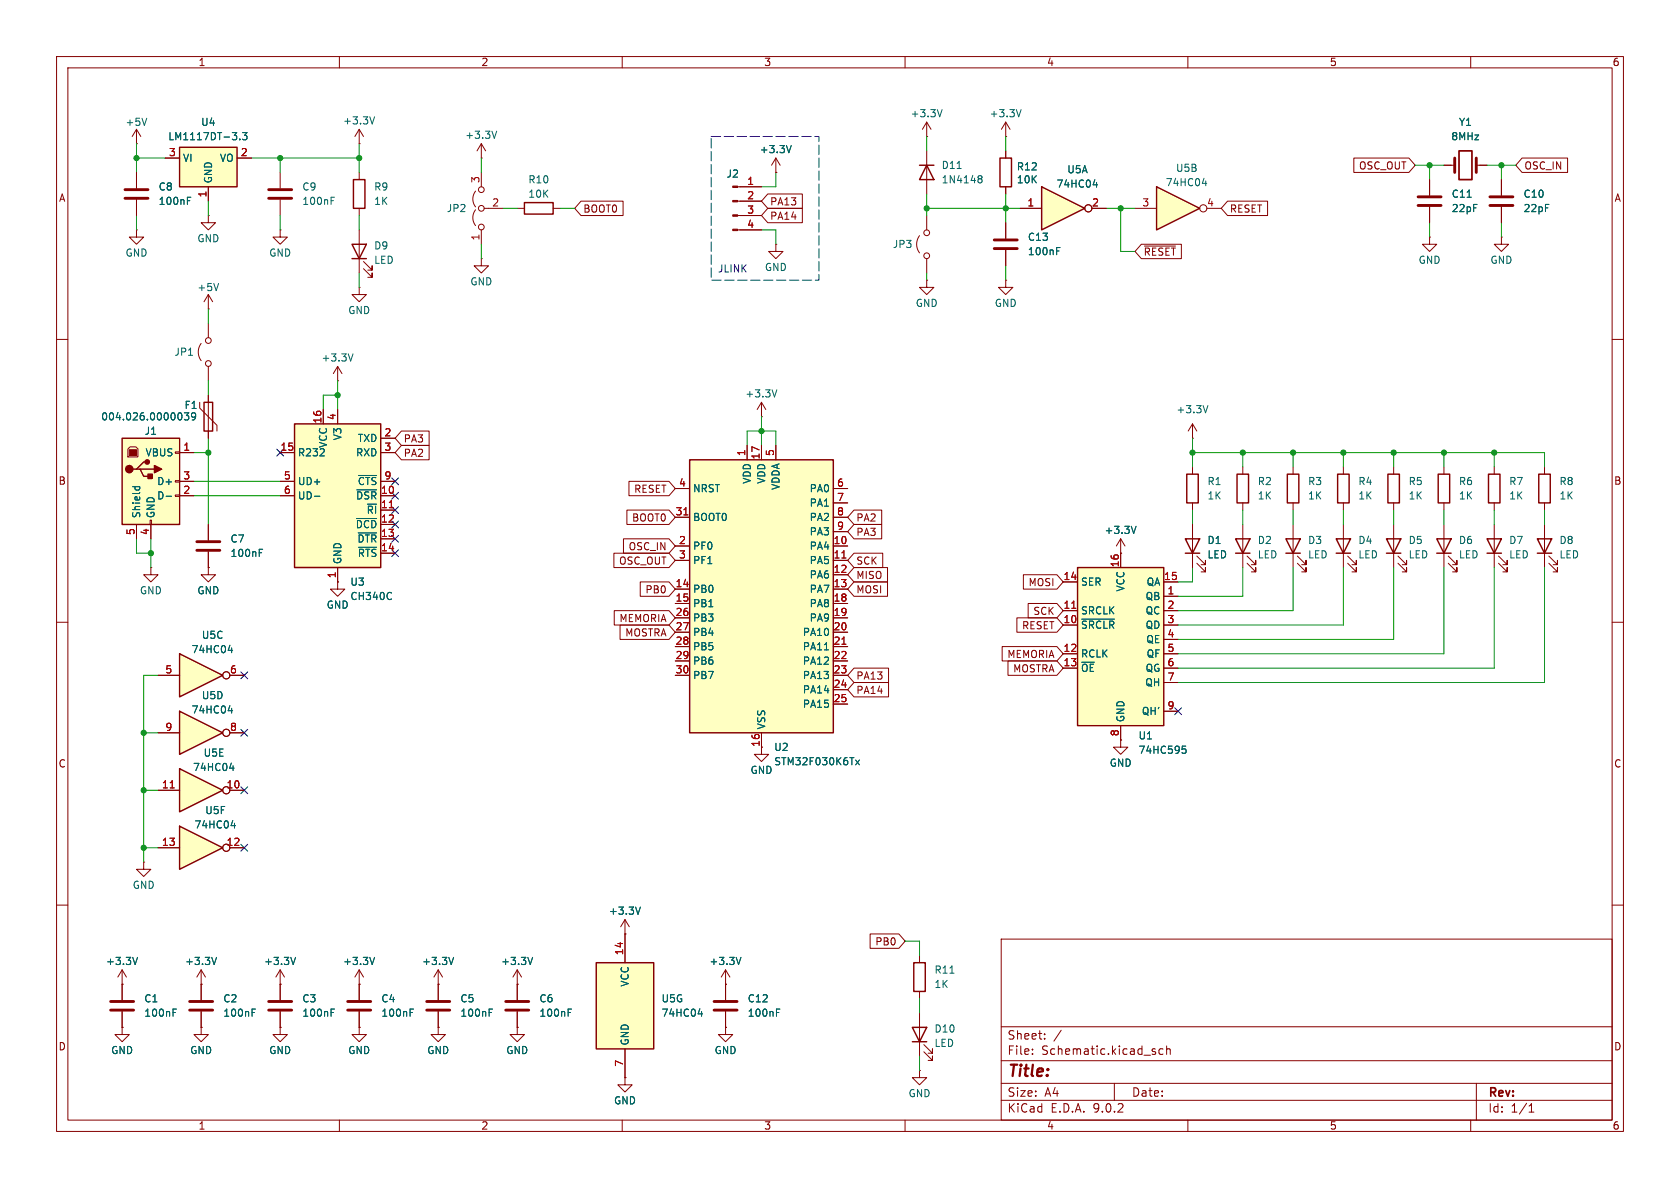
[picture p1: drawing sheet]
<svg xmlns="http://www.w3.org/2000/svg" width="297mm" height="210mm" viewBox="0 0 297 210" stroke-linecap="round" stroke-linejoin="round" font-family="sans-serif">
<g fill="none" stroke="#840000" stroke-width=".18">
<path d="M10 10h277v190h-277zM12 12h273v186h-273zM60 10v2M110 10v2M160 10v2M210 10v2M260 10v2M10 60h2M285 60h2M10 110h2M285 110h2M10 160h2"/>
<path d="M21.6 174h.1M21.6 171.5l-.8 1.2M21.6 171.5l.8 1.2M21.6 171.5v5.3M21.6 178.8v2.8M35.6 174h.1M35.6 171.5v5.3M35.6 178.8v2.8M35.6 171.5l-.8 1.2M35.6 171.5l.7 1.2M49.5 174h.1M49.5 171.5v5.3"/>
<path d="M49.5 178.8v2.8M49.5 171.5l-.7 1.2M49.5 171.5l.8 1.2M63.5 174h.1M63.5 171.5v5.3M63.5 178.8v2.8M63.5 171.5l-.8 1.2M63.5 171.5l.8 1.2M77.5 174v2.8M77.5 178.8v2.8M91.4 174h.1M91.4 171.5l-.7 1.2"/>
<path d="M91.4 171.5l.8 1.2M91.4 171.5v5.3M91.4 178.8v2.8M177 166h108v32h-108zM285 160h2M21.6 181.6v1.3h1.3l-1.3 1.3-1.3-1.3h1.3M21.6 181.6h.1M35.6 181.6v1.3h1.2l-1.2 1.3-1.3-1.3h1.3M35.6 181.6h.1M49.5 181.6v1.3h1.3l-1.3 1.3-1.2-1.3h1.2M49.5 181.6h.1M60 198v2"/>
<path d="M63.5 181.6v1.3h1.3l-1.3 1.3-1.3-1.3h1.3M63.5 181.6h.1M77.5 181.6v1.3h1.2l-1.2 1.3-1.3-1.3h1.3M77.5 181.6h.1M91.4 181.6v1.3h1.3l-1.3 1.3-1.2-1.3h1.2M91.4 181.6h.1M110 198v2M160 198v2M177 194.5h108M177 191.5h108M177 187.5h108M177 181.5h108"/>
<path d="M182.5 186.3v.1M182.5 185.5v.1M184.7 183.6v.1M184.7 182.8v.1M187.6 182.1l-1.3 2M197 191.5v3M204.2 186v.3M205.6 185.5l-.4-.1-.3 .3v.4l.1 .2h.6M206.2 185.5l.3-.1 .3 .1 .1 .9M206.2 184.9v1.5M210 198v2M260 198v2"/>
<path d="M261 191.5v6.5M270.3 196.6h.9M270.3 195.5l.4-.4v1.5"/>
</g>
<path d="M19.6 177h4M19.6 178.6h4M33.5 177h4.1M33.5 178.6h4.1M47.5 177h4.1M47.5 178.6h4.1M61.5 177h4M61.5 178.6h4M75.4 177h4.1M75.4 178.6h4.1M89.4 177h4.1M89.4 178.6h4.1" fill="none" stroke="#840000" stroke-width=".51"/>
<g fill="none" stroke="#006464" stroke-width=".18">
<path d="M24.3 169.2l-.4 1.3M30.6 179h.4M30.6 178.4h.6M38.3 169.2l-.4 1.3M44.6 179h.4M44.6 178.4h.6M52.3 169.2l-.5 1.3M58.5 179h.5M58.5 178.4h.6M66.2 169.2l-.4 1.3M72.5 179h.4M72.5 178.4h.6"/>
<path d="M86.5 179h.4M86.5 178.4h.6M94.2 169.2l-.5 1.3M100.4 179h.5M100.4 178.4h.6"/>
</g>
<path d="M31.7 115.6l7.7 3.8-7.7 3.8z" fill="#ffffc2"/>
<path d="M31.7 115.6l7.7 3.8-7.7 3.8z" fill="none" stroke="#840000" stroke-width=".25"/>
<g fill="none" stroke="#840000" stroke-width=".18">
<path d="M198.1 97.8h.1M198.1 95.3l-.7 1.2M198.1 95.3l.8 1.2M198.1 95.3v2.5M27.9 119.4h3.8M40.6 119.4h2.6"/>
<circle cx="40" cy="119.4" r=".63"/>
</g>
<path d="M200.8 93l-.4 1.3M40.3 115h.8M40.9 114.5v.9" fill="none" stroke="#006464" stroke-width=".18"/>
<path d="M31.7 125.7l7.7 3.8-7.7 3.9z" fill="#ffffc2"/>
<path d="M31.7 125.7l7.7 3.8-7.7 3.9z" fill="none" stroke="#840000" stroke-width=".25"/>
<g fill="none" stroke="#840000" stroke-width=".18">
<path d="M26.7 100.3v1.3h1.2l-1.2 1.3-1.3-1.3h1.3M26.7 100.3h.1M36.8 100.3v1.3h1.3l-1.3 1.3-1.2-1.3h1.2M36.8 100.3h.1M27.9 129.5h3.8M40.6 129.5h2.6M198.1 130.8v1.3h1.3l-1.3 1.3-1.3-1.3h1.3M198.1 130.8h.1"/>
<circle cx="40" cy="129.5" r=".63"/>
</g>
<path d="M40.3 125.6h.8M40.9 125.2v.9" fill="none" stroke="#006464" stroke-width=".18"/>
<path d="M190.5 100.3h15.2v28h-15.2z" fill="#ffffc2"/>
<path d="M62.5 31.8h2v5h-2zM62.2 43.2h2.6l-1.3 2.5zM62.2 45.7h2.6M190.5 100.3h15.2v28h-15.2z" fill="none" stroke="#840000" stroke-width=".25"/>
<g fill="none" stroke="#840000" stroke-width=".18">
<path d="M24.1 25.4h.1M24.1 22.9v2.5M24.1 30.5v2.8M24.1 35.3v2.8M24.1 22.9l-.7 1.2M24.1 22.9l.8 1.2M36.8 38.1v1.3h1.3l-1.3 1.2-1.2-1.2h1.2M36.8 38.1h.1M49.5 30.5v2.8M49.5 35.3v2.8M63.5 25.4h.1M63.5 22.9v2.5"/>
<path d="M63.5 30.5v1.3M63.5 36.8v1.3M63.5 22.9l-.8 1.2M63.5 22.9l.8 1.2M49.5 40.6v1.3h1.3l-1.3 1.3-1.2-1.3h1.2M49.5 40.6h.1M63.5 50.8v1.3h1.3l-1.3 1.2-1.3-1.2h1.3M63.5 50.8h.1M63.5 40.6v7.7M64.3 47.5l1.5 1.5v-.7v.7h-.8M64.3 46.2l1.5 1.6v-.8v.8h-.8M59.7 67.3h.1"/>
<path d="M59.7 64.8l-.8 1.2M59.7 64.8l.8 1.2M59.7 64.8v2.5M36.8 92.7v2.8M36.8 97.5v2.8M198.1 97.8v2.5M188 102.9h2.5M188 108h2.5M188 110.5h2.5M188 115.6h2.5M188 118.1h2.5M205.7 102.9h2.6"/>
<path d="M205.7 108h2.6M205.7 110.5h2.6M205.7 115.6h2.6M205.7 118.1h2.6M205.7 105.4h2.6M205.7 113h2.6M198.1 128.3v2.5M205.7 120.7h2.6M205.7 125.7h2.6M25.4 152.4v1.3h1.3l-1.3 1.2-1.3-1.2h1.3M25.4 152.4h.1M162.6 189.2v1.3h1.2l-1.2 1.3-1.3-1.3h1.3"/>
<path d="M162.6 189.2h.1"/>
</g>
<path d="M189.5 107.5h.7" fill="none" stroke="#a90000" stroke-width=".18"/>
<path d="M25.9 20.9l-.4 1.3M33.1 35.5h.5M33.1 34.9h.6M58.5 35.5h.5M58.5 34.9h.6M66.2 20.6l-.4 1.3M62.4 62.6l-.4 1.2M45.8 97.7h.5M45.8 97.1h.6M191.2 109.4h5.8M209 131.9h.6M209.1 132.4h.3l.3 .2-.1 .5-.5 .1" fill="none" stroke="#006464" stroke-width=".18"/>
<path d="M22.1 33.5h4.1M22.1 35.1h4.1M47.5 33.5h4.1M47.5 35.1h4.1M34.8 95.8h4.1M34.8 97.3h4.1" fill="none" stroke="#840000" stroke-width=".51"/>
<path d="M31.7 26h10.2v7h-10.2z" fill="#ffffc2"/>
<path d="M31.7 26h10.2v7h-10.2z" fill="none" stroke="#840000" stroke-width=".25"/>
<path d="M29.2 27.9h2.5M36.8 33v2.6M41.9 27.9h2.5" fill="none" stroke="#840000" stroke-width=".18"/>
<path d="M42.4 24.6v.1M42.9 23.4h.8l-.5 .5 .4 .1v.6l-.2 .1-.5-.1" fill="none" stroke="#006464" stroke-width=".18"/>
<path d="M31.7 146.1l7.7 3.8-7.7 3.8z" fill="#ffffc2"/>
<path d="M31.7 146.1l7.7 3.8-7.7 3.8z" fill="none" stroke="#840000" stroke-width=".25"/>
<g fill="none" stroke="#840000" stroke-width=".18">
<path d="M177.8 24.1h.1M177.8 21.6l-.8 1.3M177.8 21.6l.8 1.3M177.8 21.6v2.5M24.1 40.6v1.3h1.3l-1.3 1.3-1.2-1.3h1.2M24.1 40.6h.1M36.8 57.2v2.5M35.6 60.7a2.54 2.54 0 0 0 0 3.1M36.8 64.8v2.5M27.9 149.9h3.8M40.6 149.9h2.6"/>
<circle cx="36.8" cy="60.2" r=".51"/>
<circle cx="36.8" cy="64.3" r=".51"/>
<circle cx="40" cy="149.9" r=".63"/>
</g>
<path d="M180.5 19.4l-.4 1.2M40.9 146h.7M41.5 145.5v.9" fill="none" stroke="#006464" stroke-width=".18"/>
<path d="M31.7 135.9l7.7 3.8-7.7 3.8z" fill="#ffffc2"/>
<path d="M31.7 135.9l7.7 3.8-7.7 3.8z" fill="none" stroke="#840000" stroke-width=".25"/>
<g fill="none" stroke="#840000" stroke-width=".18">
<path d="M36.8 54.6h.1M36.8 52.1l-.7 1.2M36.8 52.1l.8 1.2M36.8 52.1v2.5M27.9 139.7h3.8M40.6 139.7h2.6M134.6 132.1v1.3h1.3l-1.3 1.2-1.3-1.2h1.3M128.3 174v2.8M128.3 178.8v2.8M110.5 190.5v1.3h1.3l-1.3 1.2-1.3-1.2h1.3M110.5 190.5h.1"/>
<circle cx="40" cy="139.7" r=".63"/>
</g>
<path d="M30.1 139.3h.7" fill="none" stroke="#a90000" stroke-width=".18"/>
<path d="M38.6 50.1l-.4 1.3M40.6 135.8h.8M41.2 135.4v.8M137.3 179h.4M137.3 178.4h.6" fill="none" stroke="#006464" stroke-width=".18"/>
<path d="M126.2 177h4.1M126.2 178.6h4.1" fill="none" stroke="#840000" stroke-width=".51"/>
<path d="M105.4 170.2h10.2v15.2h-10.2z" fill="#ffffc2"/>
<path d="M92.7 35.8h5.1v2h-5.1zM254.3 83.8h2v5.1h-2zM263.1 83.8h2.1v5.1h-2.1zM271.8 95.3h2.5l-1.3 2.5zM271.8 97.8h2.5M272 83.8h2.1v5.1h-2.1zM105.4 170.2h10.2v15.2h-10.2z" fill="none" stroke="#840000" stroke-width=".25"/>
<g fill="none" stroke="#840000" stroke-width=".18">
<path d="M91.4 36.8h1.3M97.8 36.8h1.3M163.8 38.1v2.5M252.7 31.8v2.7M252.7 36.6v2.8M162.6 41.7a2.54 2.54 0 0 0 0 3M163.8 49.5v1.3h1.3l-1.3 1.3-1.2-1.3h1.2M163.8 49.5h.1M163.8 45.7v2.6M255.3 82.6v1.2M255.3 88.9v1.3M264.2 82.6v1.2"/>
<path d="M264.2 88.9v1.3M273 82.6v1.2M273 88.9v1.3M273 92.7v7.6M273.8 99.6l1.5 1.5v-.8v.8h-.7M273.8 98.3l1.5 1.5v-.7v.7h-.7M59.7 102.9v1.2h1.3l-1.3 1.3-1.3-1.3h1.3M59.7 102.9h.1M77.5 174h.1M77.5 171.5l-.8 1.2M77.5 171.5l.7 1.2M77.5 171.5v2.5"/>
<path d="M110.5 165.1h.1M110.5 162.6v7.6M110.5 162.6l-.8 1.2M110.5 162.6l.8 1.2M128.3 174h.1M128.3 171.5l-.8 1.2M128.3 171.5l.7 1.2M128.3 171.5v2.5M110.5 185.4v5.1M128.3 181.6v1.3h1.2l-1.2 1.3-1.3-1.3h1.3M128.3 181.6h.1"/>
<circle cx="163.8" cy="41.1" r=".51"/>
<circle cx="163.8" cy="45.2" r=".51"/>
</g>
<path d="M259.4 34.9h.7M80.2 169.2l-.4 1.3M113.2 160.3l-.4 1.3M123.4 179.2h.8M124 178.8v.8M131 169.2l-.4 1.3" fill="none" stroke="#006464" stroke-width=".18"/>
<path d="M250.7 34.8h4.1M250.7 36.3h4.1" fill="none" stroke="#840000" stroke-width=".51"/>
<path d="M121.9 81.3h25.4v48.2h-25.4z" fill="#ffffc2"/>
<path d="M121.9 81.3h25.4v48.2h-25.4z" fill="none" stroke="#840000" stroke-width=".25"/>
<g fill="none" stroke="#840000" stroke-width=".18">
<path d="M255.3 29.2h1.9M261 29.2h1.9M265.4 41.9v1.3h1.3l-1.3 1.3-1.2-1.3h1.2M265.4 41.9h.1M132.1 78.7v2.6M134.6 78.7v2.6M137.2 78.7v2.6M119.4 86.4h2.5M119.4 91.4h2.5M119.4 96.5h2.5M119.4 99.1h2.5M147.3 86.4h2.6"/>
<path d="M147.3 91.4h2.6M147.3 96.5h2.6M147.3 99.1h2.6M147.3 88.9h2.6M147.3 94h2.6M119.4 104.1h2.5M119.4 106.7h2.5M119.4 109.2h2.5M119.4 111.8h2.5M119.4 114.3h2.5M119.4 116.8h2.5M119.4 119.4h2.5"/>
<path d="M147.3 104.1h2.6M147.3 106.7h2.6M147.3 109.2h2.6M147.3 111.8h2.6M147.3 114.3h2.6M147.3 116.8h2.6M147.3 119.4h2.6M147.3 101.6h2.6M134.6 129.5v2.6M147.3 121.9h2.6M147.3 124.5h2.6"/>
</g>
<path d="M120.9 91h.7M148.8 98.6h.8M148.8 113.9h.8" fill="none" stroke="#a90000" stroke-width=".18"/>
<path d="M145.7 114.9h.8M151.3 134.4l.6 .8M151.9 134.4l-.6 .8" fill="none" stroke="#006464" stroke-width=".18"/>
<path d="M257.2 27.9v2.6M261 27.9v2.6" fill="none" stroke="#840000" stroke-width=".51"/>
<path d="M257.9 26.7h2.3v5.1h-2.3z" fill="none" stroke="#840000" stroke-width=".3"/>
<path d="M52.1 74.9h15.2v25.4h-15.2z" fill="#ffffc2"/>
<path d="M52.1 74.9h15.2v25.4h-15.2zM209.8 83.8h2v5.1h-2zM218.7 83.8h2v5.1h-2zM227.6 83.8h2v5.1h-2zM236.5 83.8h2v5.1h-2z" fill="none" stroke="#840000" stroke-width=".25"/>
<g fill="none" stroke="#840000" stroke-width=".18">
<path d="M130.4 33h4.2M130.4 35.6h4.2M130.4 38.1h4.2M265.4 31.8v2.7M265.4 36.6v2.8M130.4 40.6h4.2M137.2 43.2v1.3h1.2l-1.2 1.2-1.3-1.2h1.3M137.2 43.2h.1M252.7 41.9v1.3h1.3l-1.3 1.3-1.2-1.3h1.2M252.7 41.9h.1M57.1 72.4v2.5M59.7 72.4v2.5"/>
<path d="M67.3 77.5h2.5M210.8 77.5h.1M210.8 74.9l-.7 1.3M210.8 74.9l.8 1.3M210.8 74.9v2.6M49.5 80h2.6M49.5 85.1h2.6M49.5 87.6h2.6M67.3 80h2.5M67.3 85.1h2.5M67.3 87.6h2.5M67.3 90.2h2.5"/>
<path d="M67.3 92.7h2.5M67.3 95.3h2.5M67.3 97.8h2.5M210.8 82.6v1.2M210.8 88.9v1.3M219.7 82.6v1.2M219.7 88.9v1.3M228.6 82.6v1.2M228.6 88.9v1.3M237.5 82.6v1.2M237.5 88.9v1.3M59.7 100.3v2.6"/>
</g>
<path d="M213.5 71.7l-.4 1.3M55.6 87.7h.9M63 91.7h3.6M63.1 86.6h3.5M63.3 94.2h3.3M63.4 84h3.2M63.4 96.7h3.2M69.1 104.8h.1M69.2 105.9h-.1" fill="none" stroke="#006464" stroke-width=".18"/>
<path d="M68.8 89.8h.7" fill="none" stroke="#a90000" stroke-width=".18"/>
<path d="M263.4 34.8h4.1M263.4 36.3h4.1" fill="none" stroke="#840000" stroke-width=".51"/>
<g fill="#840000" stroke="#840000" stroke-width=".18">
<path d="M129.5 32.9h.9v.2h-.9z"/>
<path d="M129.5 35.4h.9v.3h-.9z"/>
<path d="M129.5 38h.9v.2h-.9z"/>
<path d="M129.5 40.5h.9v.3h-.9z"/>
</g>
<path d="M204.5 33l7.6 3.8-7.6 3.8z" fill="#ffffc2"/>
<g fill="none" stroke="#840000" stroke-width=".25">
<path d="M162.6 29.2h2.5M163.8 29.2l1.3 2.6h-2.5zM176.8 27.9h2v5.1h-2zM204.5 33l7.6 3.8-7.6 3.8zM209.5 95.3h2.6l-1.3 2.5zM209.5 97.8h2.6M218.4 95.3h2.6l-1.3 2.5zM218.4 97.8h2.6M227.3 95.3h2.6l-1.3 2.5zM227.3 97.8h2.6M236.2 95.3h2.6l-1.3 2.5zM236.2 97.8h2.6"/>
<path d="M245.4 83.8h2v5.1h-2zM161.5 170.2h2.1v5.1h-2.1zM161.3 181.6h2.5l-1.2 2.6zM161.3 184.2h2.5"/>
</g>
<g fill="none" stroke="#840000" stroke-width=".18">
<path d="M84.1 37.1a2.26 2.26 0 0 0 0 2.8M84.1 33.8a2.26 2.26 0 0 0 0 2.8M85.1 27.9h.1M85.1 25.4l-.8 1.3M85.1 25.4l.8 1.3M85.1 25.4v2.5M85.1 30.5v2.5M85.6 36.8h3.3M137.2 30.5h.1M137.2 27.9l-.8 1.3M137.2 27.9l.7 1.3M137.2 27.9v2.6"/>
<path d="M163.8 24.1h.1M163.8 21.6v2.5M163.8 26.7v7.6M163.8 21.6l-.7 1.3M163.8 21.6l.8 1.3M177.8 26.7v1.2M177.8 33v1.3M177.8 39.4v2.8M200.7 36.8h3.8M213.4 36.8h2.5M85.1 40.6v2.6M177.8 44.2v2.8"/>
<path d="M134.6 73.7h.1M134.6 71.1l-.7 1.3M134.6 71.1l.8 1.3M134.6 71.1v2.6M210.8 92.7v7.6M211.6 99.6l1.5 1.5v-.8v.8h-.8M211.6 98.3l1.5 1.5v-.7v.7h-.8M219.7 92.7v7.6M220.5 99.6l1.5 1.5v-.8v.8h-.8M220.5 98.3l1.5 1.5v-.7v.7h-.8M228.6 92.7v7.6M229.4 99.6l1.5 1.5v-.8v.8h-.8"/>
<path d="M229.4 98.3l1.5 1.5v-.7v.7h-.8M237.5 92.7v7.6M238.3 99.6l1.5 1.5v-.8v.8h-.8M238.3 98.3l1.5 1.5v-.7v.7h-.8M246.4 82.6v1.2M246.4 88.9v1.3M162.6 168.9v1.3M162.6 175.3v1.2M162.6 179.1v7.6M163.3 185.9l1.5 1.6v-.8v.8h-.7M163.3 184.7l1.5 1.5v-.8v.8h-.7"/>
<circle cx="85.1" cy="36.8" r=".51"/>
<circle cx="85.1" cy="33.5" r=".51"/>
<circle cx="212.7" cy="36.8" r=".63"/>
<circle cx="85.1" cy="40.1" r=".51"/>
</g>
<g fill="none" stroke="#006464" stroke-width=".18">
<path d="M166.6 19.4l-.5 1.2M87.8 23.2l-.4 1.3M139.9 25.7l-.4 1.3M169.2 29.8h.7M173 31.5l.1 .1M173 31.1h.4l.2 .1v.2l-.2 .2M173.1 31.6h.3M173.1 31.6l-.1 .1M173.4 31.6l.2 .2v.4l-.2 .1h-.4M212.6 32.4h.7M213.2 32v.8M186.8 44.4h.4"/>
<path d="M186.8 43.8h.6M137.3 68.9l-.4 1.3M167.9 172h.8"/>
</g>
<path d="M175.8 42.4h4M175.8 43.9h4" fill="none" stroke="#840000" stroke-width=".51"/>
<path d="M21.6 77.5h10.1v15.2h-10.1z" fill="#ffffc2"/>
<path d="M21.6 77.5h10.1v15.2h-10.1zM24.1 82.9h.7l.6 1.3h1.3M24.8 82.9h2.5M26 81.7h-.6l-1.3 1.2h-.6" fill="none" stroke="#840000" stroke-width=".25"/>
<path d="M85.1 45.7v1.3h1.3l-1.3 1.3-1.3-1.3h1.3M85.1 45.7h.1M22.6 79.4l.4-.4h1l.4 .4v1.4h-1.8zM31 79.9h.7v.2h-.7zM24.1 92.7v2.6M26.5 91.9h.3v.8h-.3zM26.7 92.7v2.6M31 85h.7v.2h-.7zM31 87.5h.7v.3h-.7zM31.7 80h2.6M31.7 85.1h2.6M31.7 87.6h2.6" fill="none" stroke="#840000" stroke-width=".18"/>
<path d="M22.9 79.5h1.2v1h-1.2z" fill="#840000" stroke="#840000" stroke-width=".18"/>
<g fill="#840000" stroke="#840000" stroke-width=".25">
<path d="M26.2 83.8h.7v.8h-.7z"/>
<path d="M27.3 82.3l1.3 .6-1.3 .7z"/>
<circle cx="22.9" cy="82.9" r=".63"/>
<circle cx="26" cy="81.7" r=".38"/>
</g>
<path d="M23.4 86h1.3M23.9 86v.4M24.6 86l.1 .4M29.4 87.7h.9" fill="none" stroke="#006464" stroke-width=".18"/>
<path d="M184.1 33l7.7 3.8-7.7 3.8z" fill="#ffffc2"/>
<path d="M184.1 33l7.7 3.8-7.7 3.8zM36.1 71.1h1.5v5.1h-1.5zM245.1 95.3h2.5l-1.2 2.5zM245.1 97.8h2.5M254 95.3h2.5l-1.2 2.5zM254 97.8h2.5M262.9 95.3h2.5l-1.2 2.5zM262.9 97.8h2.5" fill="none" stroke="#840000" stroke-width=".25"/>
<g fill="none" stroke="#840000" stroke-width=".18">
<path d="M24.1 30.5v2.8M24.1 35.3v2.8M29.2 27.9h2.5M36.8 33v2.6M41.9 27.9h2.5M102.7 35.6h7.5v2.5h-7.5l-1.1-1.3zM130.8 33h3.8M130.8 35.6h3.8M130.8 38.1h3.8M135.7 36.8h6.1v2.6h-6.1l-1.1-1.3zM135.7 34.3h6.1v2.5h-6.1l-1.1-1.2zM137.2 30.5h.1"/>
<path d="M177.8 26.7v1.2M177.8 33v1.3M177.8 39.4v2.8M180.3 36.8h3.8M193 36.8h2.6M217 35.6h7.1v2.5h-7.1l-1.1-1.3zM239.3 27.9h9.8l1.1 1.3-1.1 1.3h-9.8zM252.7 31.8v2.7M252.7 36.6v2.8M255.3 29.2h1.2M261.6 29.2h1.3M265.4 31.8v2.7"/>
<path d="M265.4 36.6v2.8M269.1 27.9h8v2.6h-8l-1.1-1.3zM130.8 40.6h3.8M177.8 49.5v1.3h1.3l-1.3 1.3-1.3-1.3h1.3M177.8 49.5h.1M177.8 44.2v2.8M201.8 43.2h7.1v2.5h-7.1l-1.1-1.2zM202.3 43.5h5.5M35.3 71.1v1l3.1 3.1v1M36.8 69.9v7.6M57.1 72.4v2.5M59.7 72.4v2.5"/>
<path d="M67.3 77.5h2.5M71 78.7h4.9v2.6h-4.9l-1.2-1.3zM71 76.2h4.9v2.5h-4.9l-1.2-1.2zM132.1 78.7v2.6M134.6 78.7v2.6M137.2 78.7v2.6M24.1 92.7v2.6M26.7 92.7v2.6M31.7 80h2.6M31.7 85.1h2.6M31.7 87.6h2.6M36.8 92.7v2.8"/>
<path d="M36.8 97.5v2.8M49.5 80h2.6M49.5 85.1h2.6M49.5 87.6h2.6M67.3 80h2.5M67.3 85.1h2.5M67.3 87.6h2.5M67.3 90.2h2.5M67.3 92.7h2.5M67.3 95.3h2.5M67.3 97.8h2.5M108.5 97.8h9.8l1.1 1.3-1.1 1.2h-9.8z"/>
<path d="M110.2 95.2h8.1l1.1 1.3-1.1 1.3h-8.1zM110.8 90.2h7.5l1.1 1.2-1.1 1.3h-7.5zM111.2 85.1h7.1l1.1 1.3-1.1 1.2h-7.1zM119.4 86.4h2.5M119.4 91.4h2.5M119.4 96.5h2.5M119.4 99.1h2.5M147.3 86.4h2.6M147.3 91.4h2.6M147.3 96.5h2.6M147.3 99.1h2.6M147.3 88.9h2.6"/>
<path d="M147.3 94h2.6M151 92.7h4.9v2.6h-4.9l-1.1-1.3zM151 90.2h4.9v2.5h-4.9l-1.1-1.3zM151 97.8h5.1v2.5h-5.1l-1.1-1.2zM198.1 97.8h.1M198.1 97.8v2.5M210.8 92.7v2.6M210.8 97.8v2.5M246.4 92.7v7.6M247.1 99.6l1.6 1.5v-.8v.8h-.8M247.1 98.3l1.6 1.5v-.7v.7h-.8M255.3 92.7v7.6"/>
<path d="M256 99.6l1.6 1.5v-.8v.8h-.8M256 98.3l1.6 1.5v-.7v.7h-.8M264.2 92.7v7.6M264.9 99.6l1.5 1.5v-.8v.8h-.7M264.9 98.3l1.5 1.5v-.7v.7h-.7M27.9 119.4h3.8M36.8 100.3h.1M40.6 119.4h2.6M59.7 102.9h.1M59.7 100.3v2.6M108.6 107.9h9.7l1.1 1.3-1.1 1.3h-9.7zM109.6 110.5h8.7l1.1 1.3-1.1 1.2h-8.7z"/>
<path d="M113.2 102.9h5.1l1.1 1.2-1.1 1.3h-5.1zM119.4 104.1h2.5M119.4 106.7h2.5M119.4 109.2h2.5M119.4 111.8h2.5M119.4 114.3h2.5M119.4 116.8h2.5M119.4 119.4h2.5M147.3 104.1h2.6M147.3 106.7h2.6M147.3 109.2h2.6M147.3 111.8h2.6"/>
<path d="M147.3 114.3h2.6M147.3 116.8h2.6M147.3 119.4h2.6M147.3 101.6h2.6M151 118.1h6.1v2.6h-6.1l-1.1-1.3zM151 102.9h5.9v2.5h-5.9l-1.1-1.3zM151 100.3h5.9v2.6h-5.9l-1.1-1.3zM177.2 114.3h9.6l1.2 1.3-1.2 1.2h-9.6zM178.2 116.8h8.6l1.2 1.3-1.2 1.3h-8.6zM179.8 109.2h7l1.2 1.3-1.2 1.3h-7zM180.9 101.6h5.9l1.2 1.3-1.2 1.2h-5.9zM181.8 106.7h5l1.2 1.3-1.2 1.2h-5z"/>
<path d="M188 102.9h2.5M188 108h2.5M188 110.5h2.5M188 115.6h2.5M188 118.1h2.5M205.7 102.9h2.6M205.7 108h2.6M205.7 110.5h2.6M205.7 115.6h2.6M205.7 118.1h2.6M205.7 105.4h2.6M205.7 113h2.6"/>
<path d="M27.9 129.5h3.8M27.9 139.7h3.8M40.6 129.5h2.6M40.6 139.7h2.6M134.6 129.5v2.6M147.3 121.9h2.6M147.3 124.5h2.6M151 120.6h6.1v2.6h-6.1l-1.1-1.3zM198.1 130.8h.1M198.1 128.3v2.5M205.7 120.7h2.6M205.7 125.7h2.6"/>
<path d="M27.9 149.9h3.8M40.6 149.9h2.6M21.6 174h.1M21.6 174v2.8M21.6 178.8v2.8M35.6 174h.1M35.6 174v2.8M35.6 178.8v2.8M49.5 174h.1M49.5 174v2.8M49.5 178.8v2.8M63.5 174h.1"/>
<path d="M63.5 174v2.8M63.5 178.8v2.8M77.5 174h.1M77.5 174v2.8M77.5 178.8v2.8M91.4 174h.1M91.4 174v2.8M91.4 178.8v2.8M110.5 165.1h.1M110.5 165.1v5.1M128.3 174h.1M128.3 174v2.8"/>
<path d="M128.3 178.8v2.8M153.8 165.1h5.1l1.1 1.3-1.1 1.2h-5.1zM21.6 181.6h.1M35.6 181.6h.1M49.5 181.6h.1M63.5 181.6h.1M77.5 181.6h.1M91.4 181.6h.1M110.5 190.5h.1M110.5 185.4v5.1M128.3 181.6h.1"/>
<circle cx="192.4" cy="36.8" r=".63"/>
<circle cx="40" cy="119.4" r=".63"/>
<circle cx="40" cy="139.7" r=".63"/>
<circle cx="40" cy="129.5" r=".63"/>
<circle cx="40" cy="149.9" r=".63"/>
</g>
<g fill="none" stroke="#006464" stroke-width=".18">
<path d="M33.1 35.5h.5M33.1 34.9h.6M42.4 24.6v.1M42.9 23.4h.8l-.5 .5 .4 .1v.6l-.2 .1-.5-.1M139.9 25.7l-.4 1.3M193.3 32.7h.7M193.9 32.2v.9M259.4 34.9h.7M186.8 44.4h.4M186.8 43.8h.6M32 73.1l.2 .4-.2 .6M33.4 73l-.5 .5 .4 .1v.5l-.2 .1-.5-.1"/>
<path d="M33.9 73.1v.4l.1 .2 .3 .1 .3-.3M34.5 73.1a.84 .84 0 0 1-.3 1.1h-.2M23.4 86h1.3M23.9 86v.4M24.6 86l.1 .4M29.4 87.7h.9M45.8 97.7h.5M45.8 97.1h.6M55.6 87.7h.9M63 91.7h3.6M63.1 86.6h3.5M63.3 94.2h3.3"/>
<path d="M63.4 84h3.2M63.4 96.7h3.2M200.8 93l-.4 1.3M40.3 115h.8M40.9 114.5v.9M69.1 104.8h.1M69.2 105.9h-.1M145.7 114.9h.8M191.2 109.4h5.8M40.3 125.6h.8M40.6 135.8h.8M40.9 125.2v.9"/>
<path d="M41.2 135.4v.8M151.3 134.4l.6 .8M151.9 134.4l-.6 .8M209 131.9h.6M209.1 132.4h.3l.3 .2-.1 .5-.5 .1M40.9 146h.7M41.5 145.5v.9M24.3 169.2l-.4 1.3M30.6 179h.4M30.6 178.4h.6M38.3 169.2l-.4 1.3M44.6 179h.4"/>
<path d="M44.6 178.4h.6M52.3 169.2l-.5 1.3M58.5 179h.5M58.5 178.4h.6M66.2 169.2l-.4 1.3M72.5 179h.4M72.5 178.4h.6M80.2 169.2l-.4 1.3M86.5 179h.4M86.5 178.4h.6M94.2 169.2l-.5 1.3M100.4 179h.5"/>
<path d="M100.4 178.4h.6M113.2 160.3l-.4 1.3M123.4 179.2h.8M124 178.8v.8M131 169.2l-.4 1.3M137.3 179h.4M137.3 178.4h.6"/>
</g>
<g fill="none" stroke="#009600" stroke-width=".18">
<path d="M24.1 27.9h5.1M24.1 25.4v5.1M24.1 38.1v2.5M36.8 35.6v2.5M44.4 27.9h19.1M49.5 27.9v2.6M49.5 38.1v2.5M63.5 25.4v5.1M63.5 38.1v2.5M85.1 27.9v2.6M88.9 36.8h2.5M99.1 36.8h2.5"/>
<path d="M137.2 30.5v2.5h-2.6M163.8 36.8h16.5M163.8 24.1v2.6M163.8 34.3v3.8M177.8 24.1v2.6M177.8 34.3v5.1M195.6 36.8h5.1M198.1 36.8v7.7h2.6M250.2 29.2h5.1M252.7 29.2v2.6M252.7 39.4v2.5M262.9 29.2h5.1"/>
<path d="M265.4 29.2v2.6M265.4 39.4v2.5M36.8 54.6v2.6M63.5 48.3v2.5M85.1 43.2v2.5M134.6 40.6h2.6v2.6M163.8 48.3v1.2M177.8 47v2.5M36.8 67.3v2.6M36.8 77.5v15.2M59.7 69.9h-2.6v2.5M59.7 67.3v5.1"/>
<path d="M132.1 78.7v-2.5h5.1v2.5M134.6 73.7v5M210.8 77.5v5.1M24.1 95.3v2.5h2.6M26.7 95.3v5M34.3 80h2.5M34.3 87.6h15.2M34.3 85.1h15.2M210.8 80h62.2v2.6M210.8 90.2v2.5M219.7 80v2.6M219.7 90.2v2.5"/>
<path d="M228.6 80v2.6M228.6 90.2v2.5M237.5 80v2.6M237.5 90.2v2.5M246.4 80v2.6M246.4 90.2v2.5M255.3 80v2.6M255.3 90.2v2.5M264.2 80v2.6M264.2 90.2v2.5M273 90.2v2.5M27.9 119.4h-2.5v33"/>
<path d="M210.8 100.3v2.6h-2.5M219.7 100.3v5.1h-11.4M228.6 100.3v7.7h-20.3M237.5 100.3v10.2h-29.2M246.4 100.3v12.7h-38.1M255.3 100.3v15.3h-47M264.2 100.3v17.8h-55.9M273 100.3v20.4h-64.7M25.4 139.7h2.5M25.4 129.5h2.5M25.4 149.9h2.5M160 166.4h2.6v2.5"/>
<path d="M162.6 176.5v2.6M162.6 186.7v2.5"/>
</g>
<g fill="none" stroke="#000084" stroke-width=".18">
<path d="M48.9 79.4l1.2 1.2M50.1 79.4l-1.2 1.2M69.2 92.1l1.3 1.2M69.2 89.6l1.3 1.2M69.2 97.2l1.3 1.2M69.2 87l1.3 1.2M69.2 94.6l1.3 1.3M69.2 84.5l1.3 1.2M70.5 92.1l-1.3 1.2M70.5 89.6l-1.3 1.2M70.5 97.2l-1.3 1.2M70.5 87l-1.3 1.2"/>
<path d="M70.5 94.6l-1.3 1.3M70.5 84.5l-1.3 1.2M42.6 118.8l1.2 1.2M43.8 118.8l-1.2 1.2M42.6 139.1l1.2 1.2M42.6 128.9l1.2 1.2M43.8 139.1l-1.2 1.2M43.8 128.9l-1.2 1.2M207.7 125.1l1.2 1.2M208.9 125.1l-1.2 1.2M42.6 149.3l1.2 1.2M43.8 149.3l-1.2 1.2"/>
</g>
<path d="M125.7 24.1h19.1v25.4h-19.1z" fill="none" stroke="#0000c2" stroke-width=".18" stroke-dasharray="1.7 .6"/>
<path d="M68.8 89.8h.7M120.9 91h.7M148.8 98.6h.8M148.8 113.9h.8M189.5 107.5h.7M30.1 139.3h.7" fill="none" stroke="#a90000" stroke-width=".18"/>
<g fill="#009600" stroke="#009600" stroke-width=".18">
<circle cx="134.6" cy="76.2" r=".46"/>
<circle cx="36.8" cy="80" r=".46"/>
<circle cx="59.7" cy="69.9" r=".46"/>
<circle cx="26.7" cy="97.8" r=".46"/>
<circle cx="25.4" cy="129.5" r=".46"/>
<circle cx="25.4" cy="139.7" r=".46"/>
<circle cx="25.4" cy="149.9" r=".46"/>
<circle cx="24.1" cy="27.9" r=".46"/>
<circle cx="63.5" cy="27.9" r=".46"/>
<circle cx="49.5" cy="27.9" r=".46"/>
<circle cx="246.4" cy="80" r=".46"/>
<circle cx="255.3" cy="80" r=".46"/>
<circle cx="264.2" cy="80" r=".46"/>
<circle cx="237.5" cy="80" r=".46"/>
<circle cx="252.7" cy="29.2" r=".46"/>
<circle cx="265.4" cy="29.2" r=".46"/>
<circle cx="228.6" cy="80" r=".46"/>
<circle cx="198.1" cy="36.8" r=".46"/>
<circle cx="219.7" cy="80" r=".46"/>
<circle cx="210.8" cy="80" r=".46"/>
<circle cx="163.8" cy="36.8" r=".46"/>
<circle cx="177.8" cy="36.8" r=".46"/>
</g>
<text font-size="2.8" fill="#840000" x="178" y="190.9">Title:</text>
<g font-size="2.1" fill="#840000">
<text x="178" y="184">Sheet:</text>
<text x="178" y="186.7">File:</text>
<text x="184.1" y="186.7">Schematic.kicad_sch</text>
<text x="178" y="196.9">KiCad</text>
<text x="178" y="194.1">Size:</text>
<text x="184.7" y="194.1">A4</text>
<text x="185.7" y="196.9">E.D.A.</text>
<text x="193.3" y="196.9">9.0.2</text>
<text x="200" y="194.1">Date:</text>
<text x="263" y="194.3">Rev:</text>
<text x="263" y="196.9">Id:</text>
<text x="267.1" y="196.9">1/1</text>
</g>
<g font-size="1.8" fill="#840000">
<text x="35" y="11.9">1</text>
<text x="85" y="11.9">2</text>
<text x="135" y="11.9">3</text>
<text x="185" y="11.9">4</text>
<text x="235" y="11.9">5</text>
<text x="285" y="11.9">6</text>
<text x="10.3" y="35.9">A</text>
<text x="240.2" y="30.2">OSC_OUT</text>
<text x="269.4" y="30.2">OSC_IN</text>
<text x="285.3" y="35.9">A</text>
<text x="103" y="37.8">BOOT0</text>
<text x="136" y="39.1">PA14</text>
<text x="136" y="36.5">PA13</text>
<text x="217.3" y="37.8">RESET</text>
<text x="202.1" y="45.4">~{RESET}</text>
<text x="71.3" y="81">PA2</text>
<text x="71.3" y="78.4">PA3</text>
<text x="10.3" y="85.9">B</text>
<text x="112" y="87.3">RESET</text>
<text x="285.3" y="85.9">B</text>
<text x="111.6" y="92.4">BOOT0</text>
<text x="151.3" y="94.9">PA3</text>
<text x="151.3" y="92.4">PA2</text>
<text x="109.3" y="100">OSC_OUT</text>
<text x="111" y="97.5">OSC_IN</text>
<text x="151.3" y="100">SCK</text>
<text x="114" y="105.1">PB0</text>
<text x="151.3" y="105.1">MOSI</text>
<text x="151.3" y="102.6">MISO</text>
<text x="181.7" y="103.8">MOSI</text>
<text x="109.4" y="110.2">MEMORIA</text>
<text x="110.4" y="112.7">MOSTRA</text>
<text x="180.6" y="111.4">RESET</text>
<text x="182.6" y="108.9">SCK</text>
<text x="178" y="116.5">MEMORIA</text>
<text x="179" y="119.1">MOSTRA</text>
<text x="151.3" y="122.9">PA14</text>
<text x="151.3" y="120.3">PA13</text>
<text x="10.3" y="135.9">C</text>
<text x="134.4" y="132.1" transform="rotate(-90 134.4 132.1)">16</text>
<text x="285.3" y="135.9">C</text>
<text x="154.6" y="167.3">PB0</text>
<text x="10.3" y="185.9">D</text>
<text x="285.3" y="185.9">D</text>
<text x="35" y="199.9">1</text>
<text x="85" y="199.9">2</text>
<text x="135" y="199.9">3</text>
<text x="185" y="199.9">4</text>
<text x="235" y="199.9">5</text>
<text x="285" y="199.9">6</text>
</g>
<g font-size="1.8" fill="#006464">
<text x="22.1" y="22.5">+5V</text>
<text x="35.5" y="22.5">U4</text>
<text x="60.6" y="22.2">+3.3V</text>
<text x="160.9" y="20.9">+3.3V</text>
<text x="174.9" y="20.9">+3.3V</text>
<text x="257.8" y="22.5">Y1</text>
<text x="29.7" y="25">LM1117DT-3.3</text>
<text x="32.3" y="28.8">VI</text>
<text x="38.8" y="28.8">VO</text>
<text x="82.1" y="24.7">+3.3V</text>
<text x="134.2" y="27.3">+3.3V</text>
<text x="256.5" y="25">8MHz</text>
<text x="27.9" y="33.9">C8</text>
<text x="37.7" y="32.5" transform="rotate(-90 37.7 32.5)">GND</text>
<text x="53.3" y="33.9">C9</text>
<text x="66" y="33.9">R9</text>
<text x="93.3" y="32.6">R10</text>
<text x="93.3" y="35.2">10K</text>
<text x="128.3" y="31.6">J2</text>
<text x="166.4" y="30.1">D11</text>
<text x="166.4" y="32.6">1N4148</text>
<text x="179.7" y="30.3">R12</text>
<text x="179.7" y="32.6">10K</text>
<text x="186.7" y="33.4">74HC04</text>
<text x="188.6" y="30.8">U5A</text>
<text x="206" y="33.1">74HC04</text>
<text x="207.8" y="30.6">U5B</text>
<text x="256.5" y="35.2">C11</text>
<text x="269.2" y="35.2">C10</text>
<text x="27.9" y="36.4">100nF</text>
<text x="53.3" y="36.4">100nF</text>
<text x="66" y="36.4">1K</text>
<text x="78.9" y="37.7">JP2</text>
<text x="256.5" y="37.7">22pF</text>
<text x="269.2" y="37.7">22pF</text>
<text x="22.1" y="45.6">GND</text>
<text x="34.8" y="43">GND</text>
<text x="47.5" y="45.6">GND</text>
<text x="66" y="44.3">D9</text>
<text x="66" y="46.8">LED</text>
<text x="157.7" y="44">JP3</text>
<text x="181.6" y="45.3">100nF</text>
<text x="181.6" y="42.8">C13</text>
<text x="250.7" y="46.8">GND</text>
<text x="263.4" y="46.8">GND</text>
<text x="34.8" y="51.7">+5V</text>
<text x="83.1" y="50.6">GND</text>
<text x="135.1" y="48.1">GND</text>
<text x="61.5" y="55.7">GND</text>
<text x="161.8" y="54.5">GND</text>
<text x="175.8" y="54.5">GND</text>
<text x="30.7" y="63.1">JP1</text>
<text x="56.7" y="64.1">+3.3V</text>
<text x="131.7" y="70.5">+3.3V</text>
<text x="17.8" y="74.5">004.026.0000039</text>
<text x="25.5" y="77.1">J1</text>
<text x="32.5" y="72.5">F1</text>
<text x="60.6" y="77.9" transform="rotate(-90 60.6 77.9)">V3</text>
<text x="207.9" y="73.3">+3.3V</text>
<text x="25.6" y="80.9">VBUS</text>
<text x="52.6" y="80.9">R232</text>
<text x="58" y="79.3" transform="rotate(-90 58 79.3)">VCC</text>
<text x="62.8" y="80.9">RXD</text>
<text x="63.2" y="78.3">TXD</text>
<text x="27.7" y="86">D+</text>
<text x="27.7" y="88.5">D-</text>
<text x="52.6" y="86">UD+</text>
<text x="52.6" y="88.5">UD-</text>
<text x="62.8" y="88.5">~{DSR}</text>
<text x="63.2" y="86">~{CTS}</text>
<text x="122.4" y="87.2">NRST</text>
<text x="132.9" y="85.6" transform="rotate(-90 132.9 85.6)">VDD</text>
<text x="135.5" y="85.6" transform="rotate(-90 135.5 85.6)">VDD</text>
<text x="138" y="86.7" transform="rotate(-90 138 86.7)">VDDA</text>
<text x="143" y="87.2">PA0</text>
<text x="143" y="89.8">PA1</text>
<text x="213.4" y="86">R1</text>
<text x="213.4" y="88.5">1K</text>
<text x="222.3" y="86">R2</text>
<text x="222.3" y="88.5">1K</text>
<text x="231.1" y="86">R3</text>
<text x="231.1" y="88.5">1K</text>
<text x="240" y="86">R4</text>
<text x="240" y="88.5">1K</text>
<text x="248.9" y="86">R5</text>
<text x="248.9" y="88.5">1K</text>
<text x="257.8" y="86">R6</text>
<text x="257.8" y="88.5">1K</text>
<text x="266.7" y="86">R7</text>
<text x="266.7" y="88.5">1K</text>
<text x="275.6" y="86">R8</text>
<text x="275.6" y="88.5">1K</text>
<text x="25" y="91.7" transform="rotate(-90 25 91.7)">Shield</text>
<text x="27.5" y="91.7" transform="rotate(-90 27.5 91.7)">GND</text>
<text x="62.8" y="93.6">~{DCD}</text>
<text x="64.7" y="91">~{RI}</text>
<text x="122.4" y="92.3">BOOT0</text>
<text x="143" y="92.3">PA2</text>
<text x="143" y="94.8">PA3</text>
<text x="195.2" y="94.6">+3.3V</text>
<text x="40.6" y="96.1">C7</text>
<text x="40.6" y="98.7">100nF</text>
<text x="60.6" y="99.8" transform="rotate(-90 60.6 99.8)">GND</text>
<text x="63.1" y="96.1">~{DTR}</text>
<text x="63.2" y="98.7">~{RTS}</text>
<text x="122.4" y="97.4">PF0</text>
<text x="122.4" y="99.9">PF1</text>
<text x="143" y="97.4">PA4</text>
<text x="143" y="99.9">PA5</text>
<text x="213.4" y="96.4">D1</text>
<text x="213.4" y="98.9">LED</text>
<text x="222.3" y="96.4">D2</text>
<text x="222.3" y="98.9">LED</text>
<text x="231.1" y="96.4">D3</text>
<text x="231.1" y="98.9">LED</text>
<text x="240" y="96.4">D4</text>
<text x="240" y="98.9">LED</text>
<text x="248.9" y="96.4">D5</text>
<text x="248.9" y="98.9">LED</text>
<text x="257.8" y="96.4">D6</text>
<text x="257.8" y="98.9">LED</text>
<text x="266.7" y="96.4">D7</text>
<text x="266.7" y="98.9">LED</text>
<text x="275.6" y="96.4">D8</text>
<text x="275.6" y="98.9">LED</text>
<text x="24.6" y="105.3">GND</text>
<text x="34.8" y="105.3">GND</text>
<text x="57.7" y="107.8">GND</text>
<text x="61.8" y="103.7">U3</text>
<text x="61.8" y="106.3">CH340C</text>
<text x="122.4" y="105">PB0</text>
<text x="122.4" y="107.5">PB1</text>
<text x="143" y="102.5">PA6</text>
<text x="143" y="105">PA7</text>
<text x="143" y="107.5">PA8</text>
<text x="191" y="103.7">SER</text>
<text x="199" y="104.7" transform="rotate(-90 199 104.7)">VCC</text>
<text x="202.4" y="106.3">QB</text>
<text x="202.6" y="103.7">QA</text>
<text x="35.6" y="113.1">U5C</text>
<text x="122.4" y="110.1">PB3</text>
<text x="122.4" y="112.6">PB4</text>
<text x="141.8" y="112.6">PA10</text>
<text x="143" y="110.1">PA9</text>
<text x="191" y="108.8">SRCLK</text>
<text x="191" y="111.4">~{SRCLR}</text>
<text x="202.4" y="108.8">QC</text>
<text x="202.4" y="111.4">QD</text>
<text x="202.5" y="113.9">QE</text>
<text x="33.8" y="115.7">74HC04</text>
<text x="122.4" y="115.2">PB5</text>
<text x="122.4" y="117.7">PB6</text>
<text x="141.8" y="115.2">PA11</text>
<text x="141.8" y="117.7">PA12</text>
<text x="191" y="116.4">RCLK</text>
<text x="191" y="119">~{OE}</text>
<text x="202.4" y="119">QG</text>
<text x="202.6" y="116.4">QF</text>
<text x="35.6" y="123.8">U5D</text>
<text x="122.4" y="120.2">PB7</text>
<text x="141.8" y="120.2">PA13</text>
<text x="141.8" y="122.8">PA14</text>
<text x="141.8" y="125.3">PA15</text>
<text x="202.4" y="121.5">QH</text>
<text x="33.8" y="126.3">74HC04</text>
<text x="135.5" y="129" transform="rotate(-90 135.5 129)">VSS</text>
<text x="199" y="127.8" transform="rotate(-90 199 127.8)">GND</text>
<text x="201.2" y="130.9">U1</text>
<text x="201.8" y="126.6">QH'</text>
<text x="34" y="136.5">74HC04</text>
<text x="35.9" y="134">U5E</text>
<text x="132.6" y="137">GND</text>
<text x="136.8" y="132.9">U2</text>
<text x="136.8" y="135.5">STM32F030K6Tx</text>
<text x="196.1" y="135.7">GND</text>
<text x="201.2" y="133.5">74HC595</text>
<text x="34.3" y="146.7">74HC04</text>
<text x="36.2" y="144.1">U5F</text>
<text x="23.4" y="157.3">GND</text>
<text x="107.5" y="161.9">+3.3V</text>
<text x="18.6" y="170.8">+3.3V</text>
<text x="32.6" y="170.8">+3.3V</text>
<text x="46.6" y="170.8">+3.3V</text>
<text x="60.6" y="170.8">+3.3V</text>
<text x="74.5" y="170.8">+3.3V</text>
<text x="88.5" y="170.8">+3.3V</text>
<text x="125.3" y="170.8">+3.3V</text>
<text x="165.1" y="172.3">R11</text>
<text x="25.4" y="177.4">C1</text>
<text x="25.4" y="179.9">100nF</text>
<text x="39.4" y="177.4">C2</text>
<text x="39.4" y="179.9">100nF</text>
<text x="53.3" y="177.4">C3</text>
<text x="53.3" y="179.9">100nF</text>
<text x="67.3" y="177.4">C4</text>
<text x="67.3" y="179.9">100nF</text>
<text x="81.3" y="177.4">C5</text>
<text x="81.3" y="179.9">100nF</text>
<text x="95.3" y="177.4">C6</text>
<text x="95.3" y="179.9">100nF</text>
<text x="111.4" y="174.5" transform="rotate(-90 111.4 174.5)">VCC</text>
<text x="116.8" y="179.9">74HC04</text>
<text x="116.8" y="177.4">U5G</text>
<text x="132.1" y="179.9">100nF</text>
<text x="132.1" y="177.4">C12</text>
<text x="165.1" y="174.9">1K</text>
<text x="111.4" y="184.9" transform="rotate(-90 111.4 184.9)">GND</text>
<text x="165.1" y="185.3">LED</text>
<text x="165.1" y="182.7">D10</text>
<text x="19.6" y="186.5">GND</text>
<text x="33.5" y="186.5">GND</text>
<text x="47.5" y="186.5">GND</text>
<text x="61.5" y="186.5">GND</text>
<text x="75.4" y="186.5">GND</text>
<text x="89.4" y="186.5">GND</text>
<text x="126.2" y="186.5">GND</text>
<text x="108.5" y="195.4">GND</text>
<text x="160.5" y="194.2">GND</text>
</g>
<g font-size="1.8" fill="#a90000">
<text x="29.8" y="27.7">3</text>
<text x="42.5" y="27.7">2</text>
<text x="36.6" y="35" transform="rotate(-90 36.6 35)">1</text>
<text x="84.8" y="32.5" transform="rotate(-90 84.8 32.5)">3</text>
<text x="132" y="32.8">1</text>
<text x="132" y="35.3">2</text>
<text x="86.9" y="36.6">2</text>
<text x="132" y="37.8">3</text>
<text x="132" y="40.4">4</text>
<text x="181.5" y="36.6">1</text>
<text x="193" y="36.6">2</text>
<text x="201.9" y="36.6">3</text>
<text x="213.3" y="36.6">4</text>
<text x="84.8" y="42.6" transform="rotate(-90 84.8 42.6)">1</text>
<text x="56.9" y="75" transform="rotate(-90 56.9 75)">16</text>
<text x="59.4" y="74.4" transform="rotate(-90 59.4 74.4)">4</text>
<text x="67.9" y="77.2">2</text>
<text x="32.3" y="79.8">1</text>
<text x="49.5" y="79.8">15</text>
<text x="67.9" y="79.8">3</text>
<text x="131.8" y="80.7" transform="rotate(-90 131.8 80.7)">1</text>
<text x="134.4" y="81.3" transform="rotate(-90 134.4 81.3)">17</text>
<text x="136.9" y="80.7" transform="rotate(-90 136.9 80.7)">5</text>
<text x="32.3" y="84.8">3</text>
<text x="32.3" y="87.4">2</text>
<text x="50.1" y="84.8">5</text>
<text x="50.1" y="87.4">6</text>
<text x="67.3" y="87.4">10</text>
<text x="67.3" y="89.9">11</text>
<text x="67.9" y="84.8">9</text>
<text x="119.9" y="86.1">4</text>
<text x="147.9" y="86.1">6</text>
<text x="147.9" y="88.6">7</text>
<text x="23.9" y="94.7" transform="rotate(-90 23.9 94.7)">5</text>
<text x="26.4" y="94.7" transform="rotate(-90 26.4 94.7)">4</text>
<text x="67.3" y="92.5">12</text>
<text x="67.3" y="95">13</text>
<text x="119.3" y="91.2">31</text>
<text x="147.9" y="91.2">8</text>
<text x="147.9" y="93.7">9</text>
<text x="67.3" y="97.5">14</text>
<text x="119.9" y="96.3">2</text>
<text x="119.9" y="98.8">3</text>
<text x="147.3" y="96.3">10</text>
<text x="147.3" y="98.8">11</text>
<text x="147.3" y="101.3">12</text>
<text x="197.9" y="100.4" transform="rotate(-90 197.9 100.4)">16</text>
<text x="59.4" y="102.3" transform="rotate(-90 59.4 102.3)">1</text>
<text x="119.3" y="103.9">14</text>
<text x="119.3" y="106.4">15</text>
<text x="147.3" y="103.9">13</text>
<text x="147.3" y="106.4">18</text>
<text x="187.9" y="102.6">14</text>
<text x="187.9" y="107.7">11</text>
<text x="205.7" y="102.6">15</text>
<text x="206.3" y="105.2">1</text>
<text x="206.3" y="107.7">2</text>
<text x="119.3" y="109">26</text>
<text x="119.3" y="111.5">27</text>
<text x="147.3" y="109">19</text>
<text x="147.3" y="111.5">20</text>
<text x="187.9" y="110.2">10</text>
<text x="206.3" y="110.2">3</text>
<text x="206.3" y="112.8">4</text>
<text x="29.1" y="119.1">5</text>
<text x="40.6" y="119.1">6</text>
<text x="119.3" y="114">28</text>
<text x="119.3" y="116.6">29</text>
<text x="119.3" y="119.1">30</text>
<text x="147.3" y="114">21</text>
<text x="147.3" y="116.6">22</text>
<text x="147.3" y="119.1">23</text>
<text x="187.9" y="115.3">12</text>
<text x="187.9" y="117.9">13</text>
<text x="206.3" y="115.3">5</text>
<text x="206.3" y="117.9">6</text>
<text x="147.3" y="121.7">24</text>
<text x="147.3" y="124.2">25</text>
<text x="206.3" y="120.4">7</text>
<text x="206.3" y="125.5">9</text>
<text x="29.1" y="129.3">9</text>
<text x="40.6" y="129.3">8</text>
<text x="197.9" y="130.2" transform="rotate(-90 197.9 130.2)">8</text>
<text x="28.5" y="139.4">11</text>
<text x="40" y="139.4">10</text>
<text x="28.5" y="149.6">13</text>
<text x="40" y="149.6">12</text>
<text x="110.2" y="169" transform="rotate(-90 110.2 169)">14</text>
<text x="110.2" y="188.7" transform="rotate(-90 110.2 188.7)">7</text>
</g>
<text font-size="1.8" fill="#0000c2" x="126.8" y="48.4">JLINK</text>
</svg>
